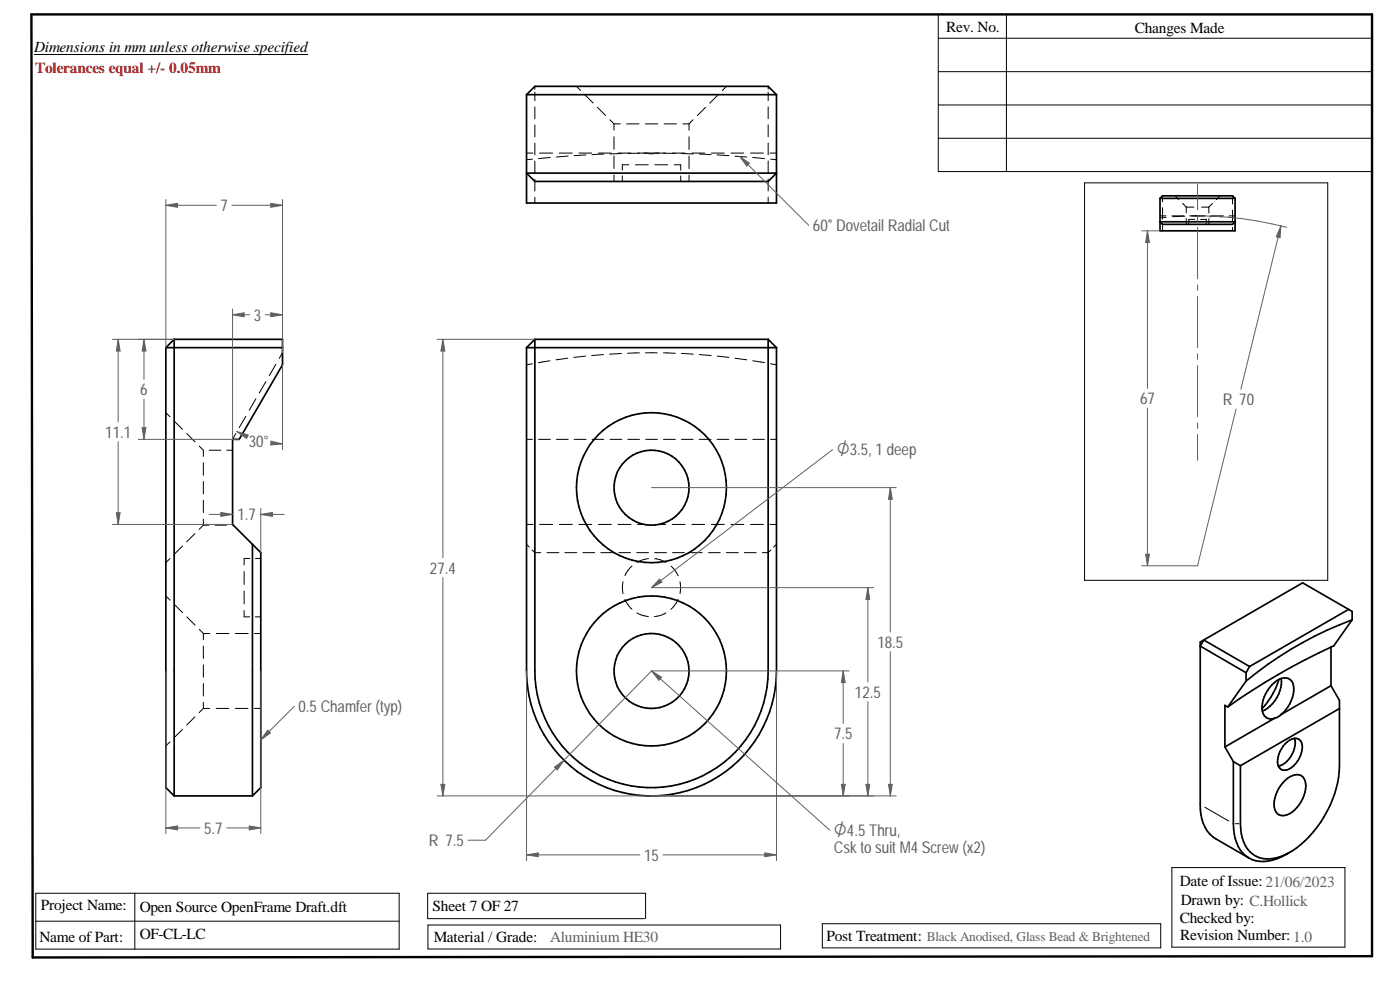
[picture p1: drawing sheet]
<svg xmlns="http://www.w3.org/2000/svg" width="420mm" height="297mm" viewBox="0 0 420 297" stroke-linecap="round" stroke-linejoin="round" font-family="sans-serif">
<path d="M9.4 4.3h402.4v282.6l-402 .4z" fill="none" stroke="#000" stroke-width=".72"/>
<g fill="none" stroke="#000" stroke-width=".3">
<path d="M10.2 16.4h82.2M281.6 11.5h130.2M281.6 4.3v47.2h130.2M302 4.3v47.2M160.5 25.9v.9M160.5 27.6v2.6M160.5 32.1v3.5M160.5 37.5v3.6M173 25.9l1.2 1.2M175.5 28.4l2.5 2.5M179.3 32.2l2.4 2.4M183 35.9l1.3 1.3"/>
<path d="M184.3 37.2h1.8M184.3 37.2v1.8M188.1 37.2h3.7M193.7 37.2h3.7M199.3 37.2h3.7M204.9 37.2h1.9M206.8 37.2v1.9M208 35.9l-1.2 1.3M211.7 32.2l-2.4 2.5M215.5 28.4l-2.5 2.5M218 25.9l-1.2 1.3M230.5 25.9v.9"/>
<path d="M230.5 27.6v2.6M230.5 32v3.6M230.5 37.5v3.5M281.6 21.5h130.2M281.6 31.5h130.2M158 45.9h2M159.8 47.8l-1.8 .1M160.5 42.9v3.6M160.5 48.3v3.6M160.5 53.8v3.5M160.5 59.2v1.7M162 45.9h3.9"/>
<path d="M165.1 47.2l-3.5 .4M167.8 45.9h3.9M170.5 46.8l-3.5 .3M173.7 45.9h3.9M175.8 46.5l-3.5 .2M179.6 45.9h3.9M181.2 46.2l-3.5 .2M184.3 41v3.8M184.3 46.8v3.7M184.3 52.5v1.9M185.5 45.9h3.8M186.6 46.1l-3.6 .1"/>
<path d="M186.8 52.7v1.7M188.7 49.4h-1.9v1.7M190.7 49.4h3.9M191.3 45.9h8.5M191.9 46h-3.5M193.2 45.9l.8 .1M194.8 46.1h1.5M196.5 49.4h3.9M197.8 45.9l-.7 .1M199.1 46h3.6M201.7 45.9h3.9M202.4 49.4h1.9v1.7"/>
<path d="M204.3 52.8v1.6M204.5 46.1l3.6 .1M206.8 41.1v3.7M206.8 46.8v3.8M206.8 52.5v1.9M207.6 45.9h3.9M209.9 46.2l3.5 .2M213.5 45.9h3.9M215.2 46.5l3.6 .2M219.4 45.9h3.8M220.6 46.9l3.5 .2M225.2 45.9h3.9"/>
<path d="M225.9 47.2l3.5 .4M230.5 42.9v3.5M230.5 48.3v3.6M230.5 53.7v3.6M230.5 59.1v1.8M231.1 45.9h1.9M231.3 47.8l1.7 .1M281.6 41.5h130.2M76.8 119.7l-2 3.4M79.8 114.5l-2 3.4M82.8 109.3l-2 3.4M84.8 105.8l-1 1.7"/>
<path d="M159.8 109.1l-1.8 .4M165 108.2l-3.4 .6M170.4 107.5l-3.5 .4M175.8 106.8l-3.6 .4M181.1 106.4l-3.5 .3M186.5 106l-3.5 .3M191.9 105.9l-3.6 .1M193.7 105.9h3.6M199.1 105.9l3.6 .1M204.5 106l3.6 .3M209.9 106.4l3.5 .3M215.3 106.8l3.5 .4"/>
<path d="M220.6 107.5l3.5 .5M225.9 108.2l3.5 .6M231.3 109.1l1.7 .4M49.8 123.8l1.2 1.3M52.3 126.4l2.5 2.4M56.1 130.1l2.4 2.5M59.8 133.9l1.2 1.2v1.8M61 138.9v3.7M62.8 135.1h3.5M68.1 135.1h1.7M70.8 130.1l-1 1.7M73.8 124.9l-2 3.4"/>
<path d="M158 131.8h1.8M161.6 131.8h3.6M167 131.8h3.5M172.3 131.8h3.6M177.7 131.8h3.5M183.1 131.8h3.5M188.4 131.8h3.5M193.8 131.8h3.5M199.1 131.8h3.6M204.5 131.8h3.5M209.8 131.8h3.6M215.2 131.8h3.5"/>
<path d="M220.5 131.8h3.6M225.9 131.8h3.5M231.3 131.8h1.7M61 157.6l-1.2 1.2M61 144.5v3.7M61 150.1v3.7M61 155.7v1.9M61 157.6h1.7M64.5 157.6h3.5M69.8 157.6h.2M158 157.4h2M162 157.4h3.9"/>
<path d="M167.8 157.4h3.9M173.7 157.4h3.9M179.6 157.4h3.9M185.5 157.4h3.8M191.3 157.4h1.9M197.8 157.4h2M201.7 157.4h3.9M207.6 157.4h3.9M213.5 157.4h3.9M219.4 157.4h3.8M225.2 157.4h3.9M231.1 157.4h1.9"/>
<path d="M49.8 178.8l1.2 1.3M51 167.6l-1.2 1.2M54.8 163.8l-2.5 2.5M58.5 160.1l-2.5 2.5M73.3 171.5v3.8M73.3 177.3v3.9M75 167.6h-1.7v1.9M76.7 167.6h1.6M158 163.3l.8 .8M159.7 165l.8 .8h1.8M164.2 165.8h3.5M169.5 165.8h3.6"/>
<path d="M174.9 165.8h3.6M180.3 165.8h3.5M185.7 165.8h3.5M187 174.5l-.2 2.4 .2 1.2M187.5 179.9l1 1.5 1.1 1.4M189.7 169.8l-1.2 1.4-.9 1.5M191.1 165.8h3.5M194.6 167.6l-2.4 .6-1 .5M196.5 167.6l1.7 .4 1.7 .7M196.5 165.8h3.5M201.4 169.8l1.5 1.9 .6 1.1M201.8 165.8h3.6"/>
<path d="M203.5 179.9l-1.3 2-.8 .9M204.1 174.5l.2 1.8-.2 1.8M207.2 165.8h3.6M212.6 165.8h3.5M218 165.8h3.6M223.4 165.8h3.5M231.3 165l-.8 .8h-1.7M233 163.3l-.8 .9M52.3 181.4l2.5 2.4M56.1 185.1l2.4 2.5M59.8 188.8l1.2 1.3M61 190.1h1.9"/>
<path d="M61 190.1v1.8M61 193.8v3.8M61 199.5v3.7M64.9 190.1h3.8M70.6 190.1h3.9M73.3 183.2v1.9h1.6M76.4 190.1h1.9M76.6 185.1h1.7M191.1 183.9l1.1 .5 2.4 .6M199.8 183.9a7 7 0 0 1-3.4 1.1M54.8 218.9l-2.5 2.4M58.5 215.1l-2.5 2.5"/>
<path d="M61 212.6l-1.2 1.2M61 205.1v3.7M61 210.7v1.9M61 212.6h1.9M64.9 212.6h3.8M70.6 212.6h3.8M76.4 212.6h1.9M411.8 213.6v36.4M51 222.6l-1.2 1.2M9.8 271.3v16M10.7 276.4h109.1M10.7 268h109.1v16.8h-109.1z"/>
<path d="M40.5 268v16.8M128.4 277.5h105.9v7.2h-105.9zM193.4 275.6h-65.1v-7.6h65.4v7.6M246.8 277.2h101.5v7.2h-101.5zM351.7 260.3h51.9v23.9h-51.9z"/>
</g>
<g fill="none" stroke="#000" stroke-width=".51">
<path d="M158 28.4v32.5h75v-32.5M158 28.4h75M158 28.4l2.5-2.5h70l2.5 2.5M158 51.9h75l-2.5 2.5h-70zM49.8 104.3v132l2.5 2.5M49.8 104.3h35M52.3 101.8h32.5v7.7l-13 22.3h-2v25.6l8.5 8.4v70.5l-2.5 2.5M52.3 101.8v137M52.3 101.8l-2.5 2.5M158 104.3v97a37.5 37.5 0 0 0 37.5 37.5 37.5 37.5 0 0 0 37.5-37.5v-97M158 104.3h75M160.5 101.8h70"/>
<path d="M160.5 101.8v99.5a35 35 0 0 0 35 35 35 35 0 0 0 35-35v-99.5M160.5 101.8l-2.5 2.5M230.5 101.8l2.5 2.5M75.8 163.3v75.5M52.3 238.8h23.5"/>
<circle cx="195.5" cy="146.3" r="22.5"/>
<circle cx="195.5" cy="146.3" r="11.2"/>
<circle cx="195.5" cy="201.3" r="22.5"/>
<circle cx="195.5" cy="201.3" r="11.3"/>
</g>
<path d="M49.8 59.9v44.4M84.8 59.9v45.9M49.8 61.6l3.5-.6v1.2z" fill="none" stroke="#606060" stroke-width=".3"/>
<path d="M49.8 61.6l3.5-.6v1.2z" fill="#606060"/>
<path d="M81.3 61l3.5 .6-3.5 .6z" fill="none" stroke="#606060" stroke-width=".3"/>
<path d="M81.3 61l3.5 .6-3.5 .6z" fill="#606060"/>
<path d="M49.8 61.6h15.1M69.6 61.6h15.2M69.8 92.7v39.1M69.8 94.4l3.5-.5v1.1zM84.8 92.7v9.1" fill="none" stroke="#606060" stroke-width=".3"/>
<path d="M69.8 94.4l3.5-.5v1.1z" fill="#606060"/>
<path d="M81.3 93.9l3.5 .5-3.5 .6z" fill="none" stroke="#606060" stroke-width=".3"/>
<path d="M81.3 93.9l3.5 .5-3.5 .6z" fill="#606060"/>
<path d="M69.8 94.4h5.2M79.6 94.4h5.2M49.8 201.3v48.8M78.3 201.3v48.8M49.8 248.4l3.5-.6v1.2z" fill="none" stroke="#606060" stroke-width=".3"/>
<path d="M49.8 248.4l3.5-.6v1.2z" fill="#606060"/>
<path d="M74.8 247.8l3.5 .6-3.5 .6z" fill="none" stroke="#606060" stroke-width=".3"/>
<path d="M74.8 247.8l3.5 .6-3.5 .6z" fill="#606060"/>
<path d="M195.5 201.3l-49.8 50.8h-5.2M166.4 230.2l2.9-2.1-2.1 2.9zM49.8 248.4h10.2M68.1 248.4h10.2" fill="none" stroke="#606060" stroke-width=".3"/>
<path d="M166.4 230.2l2.9-2.1-2.1 2.9z" fill="#606060"/>
<path d="M158 201.3v56.9M233 201.3v56.9M158 256.5l3.5-.6v1.1z" fill="none" stroke="#606060" stroke-width=".3"/>
<path d="M158 256.5l3.5-.6v1.1z" fill="#606060"/>
<path d="M229.5 255.9l3.5 .6-3.5 .5z" fill="none" stroke="#606060" stroke-width=".3"/>
<path d="M229.5 255.9l3.5 .6-3.5 .5z" fill="#606060"/>
<path d="M131.2 101.8h29.3M132.9 101.8l.6 3.5h-1.2zM131.2 238.8h64.3M158 256.5h34.1M199 256.5h34" fill="none" stroke="#606060" stroke-width=".3"/>
<path d="M132.9 101.8l.6 3.5h-1.2z" fill="#606060"/>
<path d="M132.3 235.3h1.2l-.6 3.5z" fill="none" stroke="#606060" stroke-width=".3"/>
<path d="M132.3 235.3h1.2l-.6 3.5z" fill="#606060"/>
<path d="M132.9 101.8v65.5M132.9 173.3v65.5M195.5 201.3h59.3M253.1 201.3l.6 3.5h-1.2zM195.5 238.8h59.3" fill="none" stroke="#606060" stroke-width=".3"/>
<path d="M253.1 201.3l.6 3.5h-1.2z" fill="#606060"/>
<path d="M252.5 235.3h1.2l-.6 3.5z" fill="none" stroke="#606060" stroke-width=".3"/>
<path d="M252.5 235.3h1.2l-.6 3.5z" fill="#606060"/>
<path d="M195.5 146.3h73.5M267.2 146.3l.6 3.5h-1.2zM253.1 201.3v15.8M195.5 238.8h73.5M253.1 223.1v15.7" fill="none" stroke="#606060" stroke-width=".3"/>
<path d="M267.2 146.3l.6 3.5h-1.2z" fill="#606060"/>
<path d="M266.6 235.3h1.2l-.6 3.5z" fill="none" stroke="#606060" stroke-width=".3"/>
<path d="M266.6 235.3h1.2l-.6 3.5z" fill="#606060"/>
<path d="M267.2 146.3v43.3M267.2 195.5v43.3M195.5 201.3l53.5 47.8" fill="none" stroke="#606060" stroke-width=".3"/>
<path d="M195.5 201.3l3 1.9-.8 .9z" fill="#606060"/>
<path d="M195.5 176.3h66.7M260.5 176.3l.5 3.5h-1.1zM195.5 201.3l3 1.9-.8 .9zM195.5 238.8h66.7" fill="none" stroke="#606060" stroke-width=".3"/>
<path d="M260.5 176.3l.5 3.5h-1.1z" fill="#606060"/>
<path d="M259.9 235.3h1.1l-.5 3.5z" fill="none" stroke="#606060" stroke-width=".3"/>
<path d="M259.9 235.3h1.1l-.5 3.5z" fill="#606060"/>
<path d="M41.5 101.8h10.8M43.2 101.8l.6 3.5h-1.1zM41.5 131.8h30.3M260.5 176.3v28.3M260.5 210.5v28.3" fill="none" stroke="#606060" stroke-width=".3"/>
<path d="M43.2 101.8l.6 3.5h-1.1z" fill="#606060"/>
<path d="M42.7 128.3h1.1l-.6 3.5z" fill="none" stroke="#606060" stroke-width=".3"/>
<path d="M42.7 128.3h1.1l-.6 3.5z" fill="#606060"/>
<path d="M33.7 101.8h18.6M35.5 101.8l.6 3.5h-1.2zM43.2 101.8v12M43.2 119.8v12M33.7 157.4h36.1" fill="none" stroke="#606060" stroke-width=".3"/>
<path d="M35.5 101.8l.6 3.5h-1.2z" fill="#606060"/>
<path d="M34.9 153.8h1.2l-.6 3.6z" fill="none" stroke="#606060" stroke-width=".3"/>
<path d="M34.9 153.8h1.2l-.6 3.6z" fill="#606060"/>
<path d="M35.5 101.8v24.8M35.5 132.5v24.9M66.3 153.8l3.5 .5-3.5 .6zM78.3 152.6v13.2" fill="none" stroke="#606060" stroke-width=".3"/>
<path d="M66.3 153.8l3.5 .5-3.5 .6z" fill="#606060"/>
<path d="M78.3 154.3l3.5-.5v1.1z" fill="none" stroke="#606060" stroke-width=".3"/>
<path d="M78.3 154.3l3.5-.5v1.1z" fill="#606060"/>
<path d="M62.8 154.3h7.2M78.1 154.3h7.2M88.3 211.9l-10 10.1" fill="none" stroke="#606060" stroke-width=".3"/>
<path d="M80.3 219.1l.9 .8-2.9 2.1z" fill="#606060"/>
<path d="M249.9 134.9l-54.4 41.4M80.3 219.1l.9 .8-2.9 2.1z" fill="none" stroke="#606060" stroke-width=".3"/>
<path d="M197.9 173.7l.8 1-3.2 1.6z" fill="#606060"/>
<path d="M222 46.9l20.7 20.7M197.9 173.7l.8 1-3.2 1.6z" fill="none" stroke="#606060" stroke-width=".3"/>
<path d="M222 46.9l2.9 2.1-.8 .8z" fill="#606060"/>
<path d="M222 46.9l2.9 2.1-.8 .8zM84.8 109.5v25.4M71.1 129.5l3.4 1-.5 1.1z" fill="none" stroke="#606060" stroke-width=".3"/>
<path d="M71.1 129.5l3.4 1-.5 1.1z" fill="#606060"/>
<path d="M81.3 132.4l3.5 .8-3.5 .3z" fill="none" stroke="#606060" stroke-width=".3"/>
<path d="M81.3 132.4l3.5 .8-3.5 .3z" fill="#606060"/>
<path d="M359.4 64.8a104.1 104.1 0 0 1 26.7 3.4M384.4 67.8l-.2 3.5-1.2-.3zM384.4 67.8l-12 49M71.1 129.5l2.4 1.2M81.9 133l2.9 .2M371 122.7l-11.6 47.1" fill="none" stroke="#606060" stroke-width=".3"/>
<g fill="none" stroke="#000" stroke-width=".51">
<path d="M348.1 59.5l.8-.7h21l.8 .7M348.1 59.5v9.8h22.6v-9.8M348.1 59.5h22.6M348.1 66.5h22.6l-.8 .8h-21zM361.3 192l-1.1 1.8 13.8 8M361.3 192l-1.1 .7v48.7a11.3 11.3 0 0 0 4.7 10.3l9.9 5.7M361.3 192l13.7 8M375 200l-1 1.8M399.4 194.1v11.6M404.7 182.8l1.1 .7v2.5M404.7 182.8l-13.8-7.9-29.6 17.1M404.7 182.8l-29.7 17.2"/>
<path d="M405.8 186a111.3 111.3 0 0 0-31.8 18.3M405.8 186l-5.5 7.8a195.9 195.9 0 0 0-31.8 18.3M368.5 212.1l-.9-.5v12.5M374 204.3l-5.5 7.8M374 201.8v2.5M381.7 205.5a5.1 5.1 0 0 1 5-1.9 3.4 3.4 0 0 1 1.6 3.7 10.8 10.8 0 0 1-5 8 2.84 2.84 0 0 1-3 .1 2.84 2.84 0 0 1-1.5-2.6 10.2 10.2 0 0 1 2.9-7.3zM382.6 215.5l-15 8.6M383.8 203.9l-1 2.7-1.4 2.6-2.7 3.4M384.5 203.6a10 10 0 0 1-5.7 9.8M399.4 205.7l-14.9 8.7M399.4 205.7l2.6 4.4v19.9a32.8 32.8 0 0 1-15.6 26.1 9.9 9.9 0 0 1-10.4 .2 11.2 11.2 0 0 1-3.7-9.2v-17.4M402 212.6l-29.7 17.1"/>
<path d="M367.6 224.1l2.6 4.4M370.2 228.5v18.6a12.1 12.1 0 0 0 3.7 9.7l.9 .6M370.2 228.5l2.1 1.2M385.6 234.2a3.9 3.9 0 0 1 5.4-1.1 6 6 0 0 1 0 6.5 8.2 8.2 0 0 1-6 5.1 2.83 2.83 0 0 1-2.7-3.4 10.9 10.9 0 0 1 3.3-7.1zM385.7 223.1a3.5 3.5 0 0 1 4.3-1.2 4 4 0 0 1 .3 4.9 6.4 6.4 0 0 1-4.7 4.3 2.33 2.33 0 0 1-2.2-3.1l.8-2.6zM388.5 221.5a7.4 7.4 0 0 1-4.8 8.4M387.1 255.7a13.2 13.2 0 0 1-11.3 2.2l-1-.5"/>
</g>
<g fill="none" stroke="#000" stroke-width=".3">
<path d="M348.9 58.8v.2M348.9 59.3v1.2M352.7 58.8l1.1 1.1M366.2 58.8l-1.2 1.1M369.9 58.8v.2M369.9 59.3v1.9M348.1 64.8h1.8M348.9 62.3v3.5M348.9 67.6v1.7M350 65.2l-1.9 .2M351.7 64.8h3.5M354.9 61l1.1 1.1"/>
<path d="M355.6 64.9l-3.7 .1M356 62.1v1.7M356 65.6v1.7M356 62.1h2.3M356.8 66.8v.5M357 64.8h2.1M357.6 64.8h3.7M358.6 65.8h-1.8v.5M359.2 64.8h.5M359.7 64.8h.4M359.9 64.8h2M360.3 65.8h1.7v.5"/>
<path d="M360.6 62.1h2.2M362 66.8v.5M362.8 62.1v1.8M362.8 65.6v1.7M363.2 64.9h.1M363.2 64.9l3.7 .1M363.6 64.8h3.5M363.9 61l-1.1 1.1M368.8 65.2l1.9 .2M368.9 64.8h1.8M369.9 63v3.5M369.9 68.3v1"/>
<path d="M361.6 242.2l7.2 4.1M370.7 247.1h1.1"/>
</g>
<path d="M384.4 67.8l-.2 3.5-1.2-.3z" fill="#606060"/>
<path d="M342.6 69.3h5.5M344.4 69.3l.6 3.5h-1.2zM342.6 169.8h16.8" fill="none" stroke="#606060" stroke-width=".3"/>
<path d="M344.4 69.3l.6 3.5h-1.2z" fill="#606060"/>
<path d="M343.8 166.3h1.2l-.6 3.5z" fill="none" stroke="#606060" stroke-width=".3"/>
<path d="M343.8 166.3h1.2l-.6 3.5z" fill="#606060"/>
<path d="M359.4 55.3v7.6M344.4 69.3v47.2M359.4 64.7v1.8M359.4 68.2v15.5M359.4 85.5v1.7M359.4 88.9v15.5M359.4 106.2v1.7M359.4 109.6v15.5M344.4 122.5v47.3M359.4 126.9v1.7M359.4 130.3v7.8" fill="none" stroke="#606060" stroke-width=".3"/>
<path d="M325.5 54.9h73v119.2h-73z" fill="none" stroke="#000" stroke-width=".3"/>
<g font-size="5.4" fill="#606060">
<text x="251.1" y="136.7">O3.5, 1 deep</text>
<text x="250.3" y="250.8">O4.5 Thru,</text>
</g>
<g font-size="4.9" fill="#606060">
<text x="66.2" y="63.3">7</text>
<text x="244" y="69.4">60v Dovetail Radial Cut</text>
<text x="76.1" y="96.2">3</text>
<text x="42.1" y="118.6">6</text>
<text x="342.2" y="121.3">67</text>
<text x="367" y="121.5">R 70</text>
<text x="31.6" y="131.3">11.1</text>
<text x="74.7" y="134">30°</text>
<text x="71.2" y="156.1">1.7</text>
<text x="129" y="172.1">27.4</text>
<text x="263.3" y="194.3">18.5</text>
<text x="256.6" y="209.3">12.5</text>
<text x="89.6" y="213.7">0.5 Chamfer (typ)</text>
<text x="250.3" y="221.8">7.5</text>
<text x="61.2" y="250.1">5.7</text>
<text x="128.7" y="253.9">R 7.5</text>
<text x="250.3" y="256.1">Csk to suit M4 Screw (x2)</text>
<text x="193.3" y="258.2">15</text>
</g>
<g font-size="4.6">
<text x="284" y="9.6">Rev. No.</text>
<text x="340.6" y="9.9">Changes Made</text>
<text x="10.2" y="15.7">Dimensions in mm unless otherwise specified</text>
<text x="354.1" y="265.7">Date of Issue:21/06/2023</text>
<text x="12.3" y="273.1">Project Name:</text>
<text x="41.9" y="273.7">Open Source OpenFrame Draft.dft</text>
<text x="129.8" y="273.4">Sheet 7 OF 27</text>
<text x="354.4" y="271.4">Drawn by: C.Hollick</text>
<text x="41.9" y="281.9">OF-CL-LC</text>
<text x="354.1" y="276.9">Checked by:</text>
<text x="11.9" y="282.7">Name of Part:</text>
<text x="130.2" y="282.6">Material / Grade:</text>
<text x="248" y="282.2">Post Treatment:</text>
<text x="354.2" y="282.2">Revision Number:1.0</text>
</g>
<text font-size="4.6" fill="#f00" x="10.5" y="21.9">Tolerances equal +/- 0.05mm</text>
<text font-size="4.6" fill="#606060" x="165.1" y="282.6">Aluminium HE30</text>
<text font-size="4" fill="#606060" x="278.2" y="282.3">Black Anodised, Glass Bead &amp; Brightened</text>
</svg>
